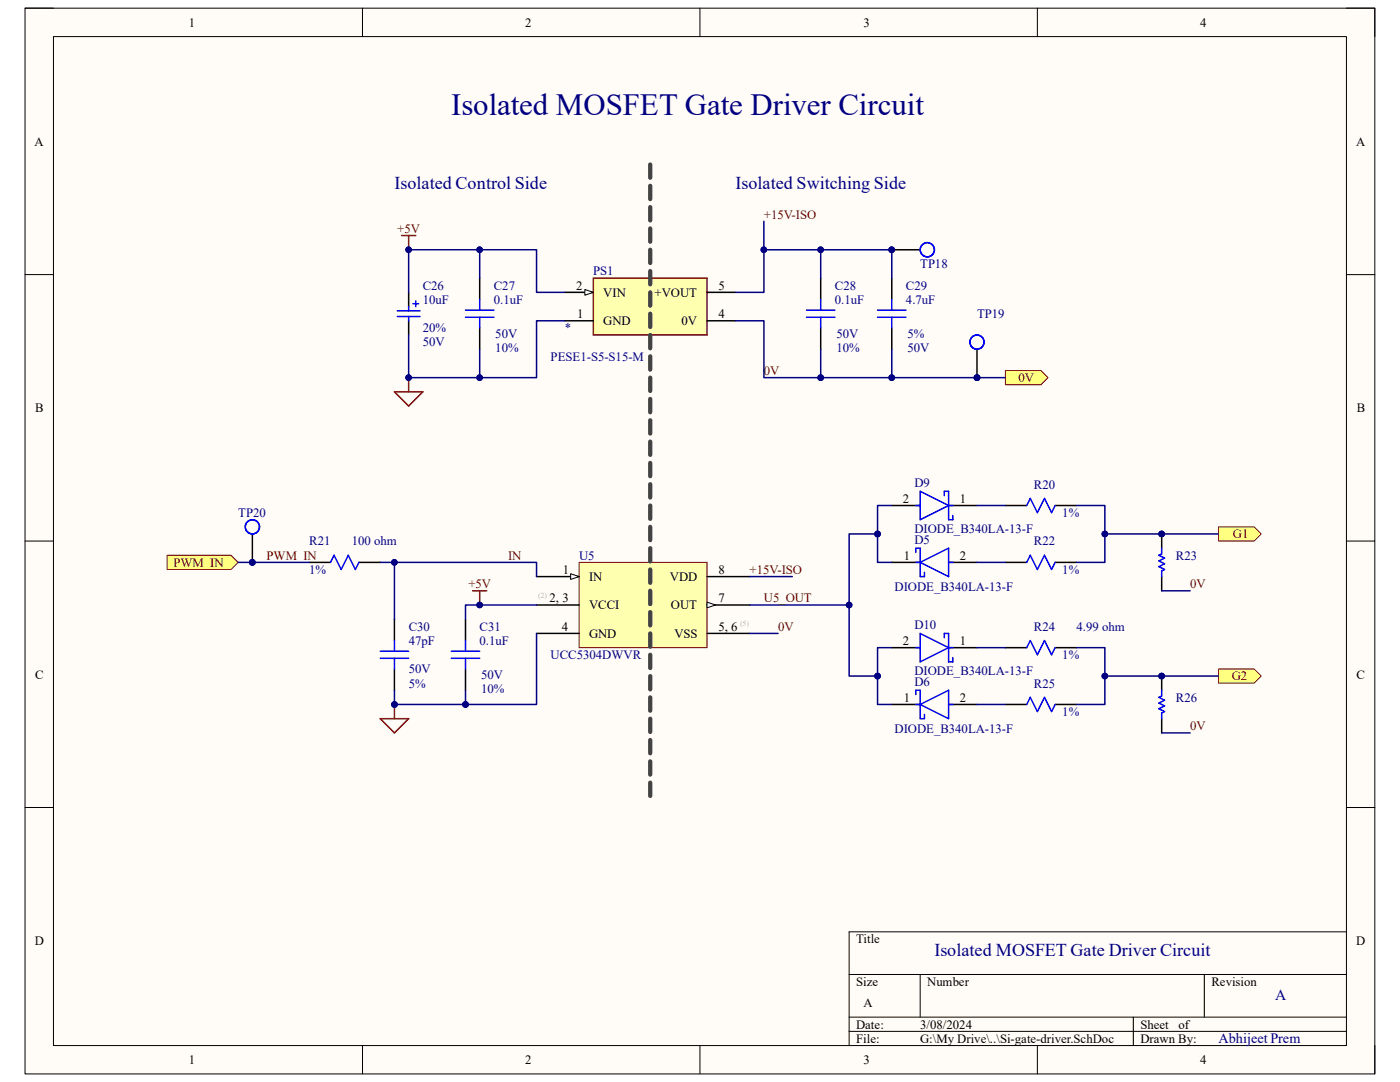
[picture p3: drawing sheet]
<svg xmlns="http://www.w3.org/2000/svg" width="279mm" height="216mm" viewBox="0 0 279 216" stroke-linecap="round" stroke-linejoin="round" font-family="sans-serif">
<path d="M5 1.6h269.4v212.7h-269.4z" fill-rule="evenodd" fill="#fffcf8"/>
<path d="M5 1.6h269.4v212.7h-269.4z" fill="none" stroke="#000" stroke-width=".2"/>
<path d="M10.7 7.3h258v201.3h-258z" fill-rule="evenodd" fill="#fffcf8"/>
<g fill="none" stroke="#000" stroke-width=".2">
<path d="M5 1.6h5.7M10.7 7.3h258v201.3h-258zM72.3 1.6v5.7M139.7 1.6v5.7M207 1.6v5.7M268.7 1.6h5.7v5.7M5 54.8h5.7M268.7 54.8h5.7M5 108h5.7M268.7 108h5.7M5 161.1h5.7M268.7 161.1h5.7"/>
<path d="M169.5 194.4h99.2M183.6 194.4v8.6M240.3 194.4v8.6M268.7 185.9h-99.2v22.7M72.3 208.6v5.7M139.7 208.6v5.7M169.5 203h99.2M169.5 205.8h99.2M207 208.6v5.7M226.2 203v5.6M274.4 208.6v5.7"/>
</g>
<path d="M80.1 47h2.9M81.6 47v2.8" fill="none" stroke="#800000" stroke-width=".3"/>
<circle cx="81.6" cy="49.8" r=".57" fill="#000080"/>
<circle cx="81.5" cy="49.8" r=".55" fill="none" stroke="#000080" stroke-width=".2"/>
<circle cx="178" cy="49.8" r=".57" fill="#000080"/>
<circle cx="177.9" cy="49.8" r=".55" fill="none" stroke="#000080" stroke-width=".2"/>
<path d="M178 49.8h5.6" fill="none" stroke="#000" stroke-width=".3"/>
<circle cx="178" cy="49.8" r=".57" fill="#000080"/>
<circle cx="177.9" cy="49.8" r=".55" fill="none" stroke="#000080" stroke-width=".2"/>
<g fill="none" stroke="#00f" stroke-width=".3">
<path d="M95.7 59.8v2.1M163.8 59.8v2.1M178 59.8v2.1M79.3 62h4.5M79.3 63.2h4.5M81.6 61.2v.8M81.6 63.2v.8M82.4 60.6h1.1M83 60v1.2M92.9 61.9h5.7M92.9 63.3h5.7M95.7 63.3v2.1"/>
<path d="M161 61.9h5.6M161 63.3h5.6M163.8 63.3v2.1M175.1 61.9h5.7M175.1 63.3h5.7M178 63.3v2.1"/>
<circle cx="185.1" cy="49.8" r="1.42"/>
</g>
<path d="M81.6 58.3v2.9M95.7 55.5v4.3M163.8 55.5v4.3M178 55.5v4.3M81.6 64v2.8M95.7 65.4v4.3M163.8 65.4v4.3M178 65.4v4.3" fill="none" stroke="#000" stroke-width=".3"/>
<path d="M78.7 78.2h5.7l-2.8 2.8zM81.6 75.4v2.8" fill="none" stroke="#800000" stroke-width=".3"/>
<circle cx="81.6" cy="75.4" r=".57" fill="#000080"/>
<circle cx="81.5" cy="75.4" r=".55" fill="none" stroke="#000080" stroke-width=".2"/>
<path d="M61.7 112.2h4.3M71.6 112.2h4.3" fill="none" stroke="#000" stroke-width=".3"/>
<path d="M66 112.2l.7-1.4 1.4 2.8 1.4-2.8 1.4 2.8 .7-1.4" fill="none" stroke="#00f" stroke-width=".3"/>
<circle cx="50.4" cy="112.2" r=".57" fill="#000080"/>
<circle cx="50.4" cy="112.2" r=".55" fill="none" stroke="#000080" stroke-width=".2"/>
<path d="M50.4 106.5v5.7" fill="none" stroke="#000" stroke-width=".3"/>
<circle cx="50.4" cy="112.2" r=".57" fill="#000080"/>
<circle cx="50.4" cy="112.2" r=".55" fill="none" stroke="#000080" stroke-width=".2"/>
<circle cx="50.4" cy="105.1" r="1.42" fill="none" stroke="#00f" stroke-width=".3"/>
<path d="M94.3 117.9h2.8M95.7 117.9v2.8" fill="none" stroke="#800000" stroke-width=".3"/>
<circle cx="95.7" cy="120.7" r=".57" fill="#000080"/>
<circle cx="95.7" cy="120.7" r=".55" fill="none" stroke="#000080" stroke-width=".2"/>
<path d="M200.6 100.9h4.3M200.6 112.2h4.3M210.6 100.9h4.2M210.6 112.2h4.2M78.7 123.6v4.2M78.7 133.5v4.2M92.9 123.6v4.2M92.9 133.5v4.2" fill="none" stroke="#000" stroke-width=".3"/>
<path d="M204.9 100.9l.7-1.4 1.4 2.8 1.4-2.8 1.5 2.8 .7-1.4M204.9 112.2l.7-1.4 1.4 2.8 1.4-2.8 1.5 2.8 .7-1.4M75.9 129.9h5.7M75.9 131.4h5.7M78.7 127.8v2.1M78.7 131.4v2.1M90.1 129.9h5.6M90.1 131.4h5.6M92.9 127.8v2.1M92.9 131.4v2.1" fill="none" stroke="#00f" stroke-width=".3"/>
<path d="M243.2 105.1h7.1l1.4 1.4-1.4 1.5h-7.1z" fill-rule="evenodd" fill="#ffff80"/>
<path d="M243.2 105.1h7.1l1.4 1.4-1.4 1.5h-7.1z" fill="none" stroke="#800000" stroke-width=".2"/>
<path d="M200.6 73.9h7.1l1.5 1.5-1.5 1.4h-7.1z" fill-rule="evenodd" fill="#ffff80"/>
<path d="M200.6 73.9h7.1l1.5 1.5-1.5 1.4h-7.1z" fill="none" stroke="#800000" stroke-width=".2"/>
<path d="M33.4 110.8h12.7l1.4 1.4-1.4 1.4h-12.7z" fill-rule="evenodd" fill="#ffff80"/>
<path d="M33.4 110.8h12.7l1.4 1.4-1.4 1.4h-12.7z" fill="none" stroke="#800000" stroke-width=".2"/>
<path d="M115.6 112.2h25.5v17h-25.5z" fill-rule="evenodd" fill="#ffffb0"/>
<path d="M115.6 112.2h25.5v17h-25.5z" fill="none" stroke="#800000" stroke-width=".2"/>
<path d="M107.1 115.1h8.5" fill="none" stroke="#000" stroke-width=".3"/>
<path d="M113.9 114.5l1.7 .6-1.7 .5z" fill="#f8fcff"/>
<path d="M113.9 114.5l1.7 .6-1.7 .5z" fill="none" stroke="#000" stroke-width=".2"/>
<path d="M107.1 120.7h8.5M107.1 126.4h8.5M141.1 120.7h8.5M141.1 126.4h8.5" fill="none" stroke="#000" stroke-width=".3"/>
<path d="M141.1 120.2l1.7 .5-1.7 .6z" fill="#f8fcff"/>
<path d="M141.1 120.2l1.7 .5-1.7 .6z" fill="none" stroke="#000" stroke-width=".2"/>
<path d="M141.1 115.1h8.5M178 112.2h5.6M189.3 112.2h5.7" fill="none" stroke="#000" stroke-width=".3"/>
<path d="M182.8 110.2v-.8h.8v5.7h.9v-.9M182.8 112.2h.8M183.6 112.2l5.7-2.8v5.7zM189.3 112.2h.9" fill="none" stroke="#00f" stroke-width=".3"/>
<path d="M118.4 55.5h22.7v11.3h-22.7z" fill-rule="evenodd" fill="#ffffb0"/>
<path d="M118.4 55.5h22.7v11.3h-22.7z" fill="none" stroke="#800000" stroke-width=".3"/>
<path d="M112.7 58.3h5.7" fill="none" stroke="#000" stroke-width=".3"/>
<path d="M116.7 57.8l1.7 .5-1.7 .6z" fill="#f8fcff"/>
<path d="M116.7 57.8l1.7 .5-1.7 .6z" fill="none" stroke="#000" stroke-width=".2"/>
<path d="M141.1 58.3h5.7M112.7 64h5.7M141.1 64h5.7M200.6 129.2h4.3M210.6 129.2h4.2M178 140.6h5.6M189.3 140.6h5.7M200.6 140.6h4.3M210.6 140.6h4.2" fill="none" stroke="#000" stroke-width=".3"/>
<path d="M182.8 138.6v-.9h.8v5.7h.9v-.8M204.9 129.2l.7-1.4 1.4 2.9 1.4-2.9 1.5 2.9 .7-1.5M182.8 140.6h.8M183.6 140.6l5.7-2.9v5.7zM189.3 140.6h.9M204.9 140.6l.7-1.5 1.4 2.9 1.4-2.9 1.5 2.9 .7-1.4" fill="none" stroke="#00f" stroke-width=".3"/>
<path d="M243.2 133.5h7.1l1.4 1.4-1.4 1.4h-7.1z" fill-rule="evenodd" fill="#ffff80"/>
<path d="M243.2 133.5h7.1l1.4 1.4-1.4 1.4h-7.1z" fill="none" stroke="#800000" stroke-width=".2"/>
<g fill="none" stroke="#434343" stroke-width=".85">
<path d="M129.8 32.8v2.7M129.8 37.1v2.6M129.8 41.3v2.7M129.8 45.6v2.6M129.8 49.8v2.7M129.8 54.1v2.6M129.8 58.3v2.7M129.8 62.6v2.7M129.8 66.8v2.7M129.8 71.1v2.7M129.8 75.4v2.6M129.8 79.6v2.7"/>
<path d="M129.8 83.9v2.6M129.8 88.1v2.7M129.8 92.4v2.6M129.8 96.6v2.7M129.8 100.9v2.6M129.8 105.1v2.7M129.8 109.4v2.6M129.8 113.6v2.7M129.8 117.9v2.6M129.8 122.1v2.7M129.8 126.4v2.6M129.8 130.6v2.7"/>
<path d="M129.8 134.9v2.7M129.8 139.1v2.7M129.8 143.4v2.7M129.8 147.7v2.6M129.8 151.9v2.7M129.8 156.2v2.6"/>
</g>
<circle cx="231.8" cy="106.5" r=".57" fill="#000080"/>
<circle cx="231.8" cy="106.5" r=".55" fill="none" stroke="#000080" stroke-width=".2"/>
<path d="M231.8 106.5v2.9M231.8 115.1v2.8" fill="none" stroke="#000" stroke-width=".3"/>
<circle cx="231.8" cy="106.5" r=".57" fill="#000080"/>
<circle cx="231.8" cy="106.5" r=".55" fill="none" stroke="#000080" stroke-width=".2"/>
<path d="M231.8 109.4v1.1l-.5 .3 1.1 .6-1.1 .5 1.1 .6-1.1 .6 1.1 .5-.6 .3v1.2" fill="none" stroke="#00f" stroke-width=".3"/>
<circle cx="231.8" cy="134.9" r=".57" fill="#000080"/>
<circle cx="231.8" cy="134.9" r=".55" fill="none" stroke="#000080" stroke-width=".2"/>
<path d="M231.8 134.9v2.8M231.8 143.4v2.8" fill="none" stroke="#000" stroke-width=".3"/>
<circle cx="231.8" cy="134.9" r=".57" fill="#000080"/>
<circle cx="231.8" cy="134.9" r=".55" fill="none" stroke="#000080" stroke-width=".2"/>
<path d="M231.8 137.7v1.2l-.5 .2 1.1 .6-1.1 .6 1.1 .6-1.1 .5 1.1 .6-.6 .3v1.1" fill="none" stroke="#00f" stroke-width=".3"/>
<path d="M163.8 49.8v5.7" fill="none" stroke="#000080" stroke-width=".3"/>
<circle cx="163.8" cy="49.8" r=".57" fill="#000080"/>
<circle cx="163.8" cy="49.8" r=".55" fill="none" stroke="#000080" stroke-width=".2"/>
<path d="M163.8 69.7v5.7" fill="none" stroke="#000080" stroke-width=".3"/>
<circle cx="163.8" cy="75.4" r=".57" fill="#000080"/>
<circle cx="163.8" cy="75.4" r=".55" fill="none" stroke="#000080" stroke-width=".2"/>
<path d="M152.4 44.2v5.6M149.6 115.1h8.5M195 112.2h5.6M149.6 126.4h5.7" fill="none" stroke="#000080" stroke-width=".3"/>
<circle cx="152.4" cy="49.8" r=".57" fill="#000080"/>
<circle cx="152.4" cy="49.8" r=".55" fill="none" stroke="#000080" stroke-width=".2"/>
<path d="M112.7 64h-5.6v11.4h-25.5v-8.6" fill="none" stroke="#000080" stroke-width=".3"/>
<circle cx="81.6" cy="75.4" r=".57" fill="#000080"/>
<circle cx="81.5" cy="75.4" r=".55" fill="none" stroke="#000080" stroke-width=".2"/>
<circle cx="95.7" cy="75.4" r=".57" fill="#000080"/>
<circle cx="95.7" cy="75.4" r=".55" fill="none" stroke="#000080" stroke-width=".2"/>
<path d="M95.7 69.7v5.7" fill="none" stroke="#000080" stroke-width=".3"/>
<circle cx="95.7" cy="75.4" r=".57" fill="#000080"/>
<circle cx="95.7" cy="75.4" r=".55" fill="none" stroke="#000080" stroke-width=".2"/>
<path d="M95.7 49.8v5.7" fill="none" stroke="#000080" stroke-width=".3"/>
<circle cx="95.7" cy="49.8" r=".57" fill="#000080"/>
<circle cx="95.7" cy="49.8" r=".55" fill="none" stroke="#000080" stroke-width=".2"/>
<path d="M81.6 58.3v-8.5h25.5v8.5h5.6" fill="none" stroke="#000080" stroke-width=".3"/>
<circle cx="81.6" cy="49.8" r=".57" fill="#000080"/>
<circle cx="81.5" cy="49.8" r=".55" fill="none" stroke="#000080" stroke-width=".2"/>
<circle cx="95.7" cy="49.8" r=".57" fill="#000080"/>
<circle cx="95.7" cy="49.8" r=".55" fill="none" stroke="#000080" stroke-width=".2"/>
<path d="M178 69.7v5.7" fill="none" stroke="#000080" stroke-width=".3"/>
<circle cx="178" cy="75.4" r=".57" fill="#000080"/>
<circle cx="177.9" cy="75.4" r=".55" fill="none" stroke="#000080" stroke-width=".2"/>
<path d="M178 55.5v-5.7h-25.5v8.5h-5.7" fill="none" stroke="#000080" stroke-width=".3"/>
<circle cx="152.4" cy="49.8" r=".57" fill="#000080"/>
<circle cx="152.4" cy="49.8" r=".55" fill="none" stroke="#000080" stroke-width=".2"/>
<circle cx="163.8" cy="49.8" r=".57" fill="#000080"/>
<circle cx="163.8" cy="49.8" r=".55" fill="none" stroke="#000080" stroke-width=".2"/>
<circle cx="178" cy="49.8" r=".57" fill="#000080"/>
<circle cx="177.9" cy="49.8" r=".55" fill="none" stroke="#000080" stroke-width=".2"/>
<path d="M78.7 112.2v11.4" fill="none" stroke="#000080" stroke-width=".3"/>
<circle cx="78.7" cy="112.2" r=".57" fill="#000080"/>
<circle cx="78.7" cy="112.2" r=".55" fill="none" stroke="#000080" stroke-width=".2"/>
<path d="M107.1 120.7h-14.2v2.9" fill="none" stroke="#000080" stroke-width=".3"/>
<circle cx="95.7" cy="120.7" r=".57" fill="#000080"/>
<circle cx="95.7" cy="120.7" r=".55" fill="none" stroke="#000080" stroke-width=".2"/>
<path d="M75.9 112.2h31.2v2.9" fill="none" stroke="#000080" stroke-width=".3"/>
<circle cx="78.7" cy="112.2" r=".57" fill="#000080"/>
<circle cx="78.7" cy="112.2" r=".55" fill="none" stroke="#000080" stroke-width=".2"/>
<path d="M220.5 106.5h22.7" fill="none" stroke="#000080" stroke-width=".3"/>
<circle cx="220.5" cy="106.5" r=".57" fill="#000080"/>
<circle cx="220.5" cy="106.5" r=".55" fill="none" stroke="#000080" stroke-width=".2"/>
<circle cx="231.8" cy="106.5" r=".57" fill="#000080"/>
<circle cx="231.8" cy="106.5" r=".55" fill="none" stroke="#000080" stroke-width=".2"/>
<path d="M220.5 134.9h22.7M195 140.6h5.6" fill="none" stroke="#000080" stroke-width=".3"/>
<circle cx="220.5" cy="134.9" r=".57" fill="#000080"/>
<circle cx="220.5" cy="134.9" r=".55" fill="none" stroke="#000080" stroke-width=".2"/>
<circle cx="231.8" cy="134.9" r=".57" fill="#000080"/>
<circle cx="231.8" cy="134.9" r=".55" fill="none" stroke="#000080" stroke-width=".2"/>
<path d="M175.1 106.5h-5.6v14.2h-19.9" fill="none" stroke="#000080" stroke-width=".3"/>
<circle cx="169.5" cy="120.7" r=".57" fill="#000080"/>
<circle cx="169.4" cy="120.7" r=".55" fill="none" stroke="#000080" stroke-width=".2"/>
<circle cx="175.1" cy="106.5" r=".57" fill="#000080"/>
<circle cx="175.1" cy="106.5" r=".57" fill="none" stroke="#000080" stroke-width=".2"/>
<path d="M169.5 120.7v14.2h5.6" fill="none" stroke="#000080" stroke-width=".3"/>
<circle cx="169.5" cy="120.7" r=".57" fill="#000080"/>
<circle cx="169.5" cy="120.7" r=".57" fill="none" stroke="#000080" stroke-width=".2"/>
<circle cx="175.1" cy="134.9" r=".57" fill="#000080"/>
<circle cx="175.1" cy="134.9" r=".57" fill="none" stroke="#000080" stroke-width=".2"/>
<path d="M146.8 64h5.7v11.4h48.1M231.8 117.9h5.7M231.8 146.2h5.7" fill="none" stroke="#000080" stroke-width=".3"/>
<circle cx="163.8" cy="75.4" r=".57" fill="#000080"/>
<circle cx="163.8" cy="75.4" r=".57" fill="none" stroke="#000080" stroke-width=".2"/>
<circle cx="178" cy="75.4" r=".57" fill="#000080"/>
<circle cx="178" cy="75.4" r=".57" fill="none" stroke="#000080" stroke-width=".2"/>
<circle cx="195" cy="75.4" r=".57" fill="#000080"/>
<circle cx="195" cy="75.4" r=".57" fill="none" stroke="#000080" stroke-width=".2"/>
<path d="M47.5 112.2h14.2" fill="none" stroke="#000080" stroke-width=".3"/>
<circle cx="50.4" cy="112.2" r=".57" fill="#000080"/>
<circle cx="50.4" cy="112.2" r=".57" fill="none" stroke="#000080" stroke-width=".2"/>
<circle cx="195" cy="75.4" r=".57" fill="#000080"/>
<circle cx="195" cy="75.4" r=".57" fill="none" stroke="#000080" stroke-width=".2"/>
<path d="M195 69.7v5.7" fill="none" stroke="#000" stroke-width=".3"/>
<circle cx="195" cy="75.4" r=".57" fill="#000080"/>
<circle cx="195" cy="75.4" r=".57" fill="none" stroke="#000080" stroke-width=".2"/>
<circle cx="195" cy="68.3" r="1.42" fill="none" stroke="#00f" stroke-width=".3"/>
<path d="M92.9 137.7v2.9" fill="none" stroke="#000080" stroke-width=".3"/>
<circle cx="92.9" cy="140.6" r=".57" fill="#000080"/>
<circle cx="92.9" cy="140.6" r=".57" fill="none" stroke="#000080" stroke-width=".2"/>
<path d="M75.9 143.4h5.7l-2.9 2.8zM78.7 140.6v2.8" fill="none" stroke="#800000" stroke-width=".3"/>
<circle cx="78.7" cy="140.6" r=".57" fill="#000080"/>
<circle cx="78.7" cy="140.6" r=".57" fill="none" stroke="#000080" stroke-width=".2"/>
<path d="M107.1 126.4v14.2h-28.4v-2.9" fill="none" stroke="#000080" stroke-width=".3"/>
<circle cx="78.7" cy="140.6" r=".57" fill="#000080"/>
<circle cx="78.7" cy="140.6" r=".57" fill="none" stroke="#000080" stroke-width=".2"/>
<circle cx="92.9" cy="140.6" r=".57" fill="#000080"/>
<circle cx="92.9" cy="140.6" r=".57" fill="none" stroke="#000080" stroke-width=".2"/>
<path d="M214.8 100.9h5.7v11.3h-5.7" fill="none" stroke="#000080" stroke-width=".3"/>
<circle cx="220.5" cy="106.5" r=".57" fill="#000080"/>
<circle cx="220.5" cy="106.5" r=".57" fill="none" stroke="#000080" stroke-width=".2"/>
<path d="M214.8 129.2h5.7v11.4h-5.7" fill="none" stroke="#000080" stroke-width=".3"/>
<circle cx="220.5" cy="134.9" r=".57" fill="#000080"/>
<circle cx="220.5" cy="134.9" r=".57" fill="none" stroke="#000080" stroke-width=".2"/>
<path d="M178 100.9h5.6M189.3 100.9h5.7M178 129.2h5.6M189.3 129.2h5.7" fill="none" stroke="#000" stroke-width=".3"/>
<path d="M183.6 98l5.7 2.9-5.7 2.8zM188.5 98.9v-.9h.8v5.7h.9v-.8M182.8 100.9h.8M189.3 100.9h.9M182.8 129.2h.8M183.6 126.4l5.7 2.8-5.7 2.9zM188.5 127.2v-.8h.8v5.7h.9v-.9M189.3 129.2h.9" fill="none" stroke="#00f" stroke-width=".3"/>
<path d="M178 129.2h-2.9v11.4h2.9" fill="none" stroke="#000080" stroke-width=".3"/>
<circle cx="175.1" cy="134.9" r=".57" fill="#000080"/>
<circle cx="175.1" cy="134.9" r=".57" fill="none" stroke="#000080" stroke-width=".2"/>
<path d="M178 100.9h-2.9v11.3h2.9M195 100.9h5.6M195 129.2h5.6" fill="none" stroke="#000080" stroke-width=".3"/>
<circle cx="175.1" cy="106.5" r=".57" fill="#000080"/>
<circle cx="175.1" cy="106.5" r=".57" fill="none" stroke="#000080" stroke-width=".2"/>
<text font-size="6.1" fill="#000080" x="90" y="23">Isolated MOSFET Gate Driver Circuit</text>
<g font-size="3.6" fill="#000080">
<text x="78.7" y="37.7">Isolated Control Side</text>
<text x="146.8" y="37.7">Isolated Switching Side</text>
<text x="186.5" y="190.8">Isolated MOSFET Gate Driver Circuit</text>
</g>
<text font-size="3.1" fill="#000080" x="254.5" y="199.5">A</text>
<text font-size="2.8" fill="#000080" x="243.2" y="208">Abhijeet Prem</text>
<g font-size="2.5">
<text x="37.7" y="5.3">1</text>
<text x="104.8" y="5.3">2</text>
<text x="172.3" y="5.3">3</text>
<text x="239.5" y="5.3">4</text>
<text x="6.9" y="29.1">A</text>
<text x="270.6" y="29.1">A</text>
<text x="115" y="57.8">2</text>
<text x="120.4" y="59.2">VIN</text>
<text x="130.6" y="59.2">+VOUT</text>
<text x="143.4" y="57.8">5</text>
<text x="115.2" y="63.5">1</text>
<text x="120.4" y="64.9">GND</text>
<text x="136" y="64.9">0V</text>
<text x="143.4" y="63.5">4</text>
<text x="7" y="82.3">B</text>
<text x="270.8" y="82.3">B</text>
<text x="180.2" y="100.3">2</text>
<text x="191.6" y="100.3">1</text>
<text x="180.4" y="111.7">1</text>
<text x="191.6" y="111.7">2</text>
<text x="112.4" y="114.5">1</text>
<text x="117.6" y="115.9">IN</text>
<text x="133.7" y="115.9">VDD</text>
<text x="143.4" y="114.5">8</text>
<text x="109.7" y="120.2">2, 3</text>
<text x="112.1" y="125.9">4</text>
<text x="117.6" y="121.6">VCCI</text>
<text x="133.9" y="121.6">OUT</text>
<text x="143.4" y="125.9">5, 6</text>
<text x="143.4" y="120.2">7</text>
<text x="117.6" y="127.3">GND</text>
<text x="134.6" y="127.3">VSS</text>
<text x="180.2" y="128.7">2</text>
<text x="191.6" y="128.7">1</text>
<text x="7" y="135.4">C</text>
<text x="270.7" y="135.4">C</text>
<text x="180.4" y="140">1</text>
<text x="191.6" y="140">2</text>
<text x="6.9" y="188.6">D</text>
<text x="170.9" y="188.2">Title</text>
<text x="270.7" y="188.6">D</text>
<text x="170.9" y="196.7">Size</text>
<text x="185" y="196.7">Number</text>
<text x="241.8" y="196.7">Revision</text>
<text x="172.3" y="201">A</text>
<text x="170.9" y="205.2">Date:</text>
<text x="170.9" y="208.1">File:</text>
<text x="183.6" y="205.2">3/08/2024</text>
<text x="183.7" y="208.1">G:\My Drive\..\Si-gate-driver.SchDoc</text>
<text x="227.6" y="205.2">Sheet</text>
<text x="227.6" y="208.1">Drawn By:</text>
<text x="235.2" y="205.2">of</text>
<text x="37.7" y="212.3">1</text>
<text x="104.8" y="212.3">2</text>
<text x="172.3" y="212.3">3</text>
<text x="239.5" y="212.3">4</text>
</g>
<g font-size="2.5" fill="#800000">
<text x="79.3" y="46.4">+5V</text>
<text x="152.4" y="43.6">+15V-ISO</text>
<text x="152.4" y="74.8">0V</text>
<text x="203.2" y="76.2">0V</text>
<text x="246" y="107.4">G1</text>
<text x="34.6" y="113.1">PWM_IN</text>
<text x="53.2" y="111.7">PWM_IN</text>
<text x="101.4" y="111.7">IN</text>
<text x="93.5" y="117.3">+5V</text>
<text x="149.6" y="114.5">+15V-ISO</text>
<text x="237.5" y="117.3">0V</text>
<text x="152.4" y="120.2">U5_OUT</text>
<text x="155.3" y="125.9">0V</text>
<text x="245.8" y="135.8">G2</text>
<text x="237.5" y="145.7">0V</text>
</g>
<g font-size="2.5" fill="#000080">
<text x="183.6" y="53.6">TP18</text>
<text x="84.4" y="57.8">C26</text>
<text x="98.6" y="57.8">C27</text>
<text x="118.4" y="54.9">PS1</text>
<text x="166.6" y="57.8">C28</text>
<text x="180.8" y="57.8">C29</text>
<text x="84.4" y="60.6">10uF</text>
<text x="98.6" y="60.6">0.1uF</text>
<text x="166.6" y="60.6">0.1uF</text>
<text x="180.8" y="60.6">4.7uF</text>
<text x="195" y="63.5">TP19</text>
<text x="84.4" y="69.1">50V</text>
<text x="84.4" y="66.3">20%</text>
<text x="98.8" y="67.4">50V</text>
<text x="98.8" y="70.3">10%</text>
<text x="109.9" y="72">PESE1-S5-S15-M</text>
<text x="112.7" y="66.3">*</text>
<text x="166.9" y="67.4">50V</text>
<text x="166.9" y="70.3">10%</text>
<text x="181.1" y="67.4">5%</text>
<text x="181.1" y="70.3">50V</text>
<text x="182.5" y="97.2">D9</text>
<text x="206.3" y="97.5">R20</text>
<text x="47.5" y="103.2">TP20</text>
<text x="182.5" y="106.3">DIODE_B340LA-13-F</text>
<text x="212" y="103.2">1%</text>
<text x="61.7" y="108.8">R21</text>
<text x="70.2" y="108.8">100 ohm</text>
<text x="115.6" y="111.7">U5</text>
<text x="182.5" y="108.5">D5</text>
<text x="206.3" y="108.8">R22</text>
<text x="234.7" y="111.7">R23</text>
<text x="61.7" y="114.5">1%</text>
<text x="178.5" y="117.9">DIODE_B340LA-13-F</text>
<text x="212" y="114.5">1%</text>
<text x="81.6" y="125.9">C30</text>
<text x="95.7" y="125.9">C31</text>
<text x="182.5" y="125.6">D10</text>
<text x="206.3" y="125.9">R24</text>
<text x="214.8" y="125.9">4.99 ohm</text>
<text x="81.6" y="128.7">47pF</text>
<text x="95.7" y="128.7">0.1uF</text>
<text x="109.9" y="131.5">UCC5304DWVR</text>
<text x="212" y="131.5">1%</text>
<text x="81.6" y="134.4">50V</text>
<text x="81.6" y="137.2">5%</text>
<text x="96" y="135.5">50V</text>
<text x="182.5" y="136.9">D6</text>
<text x="182.5" y="134.6">DIODE_B340LA-13-F</text>
<text x="206.3" y="137.2">R25</text>
<text x="96" y="138.3">10%</text>
<text x="212" y="142.9">1%</text>
<text x="234.7" y="140">R26</text>
<text x="178.5" y="146.3">DIODE_B340LA-13-F</text>
</g>
<g font-size="1.5" fill="#b2b0ad">
<text x="107.4" y="119.3">(2)</text>
<text x="147.7" y="124.9">(5)</text>
</g>
</svg>
